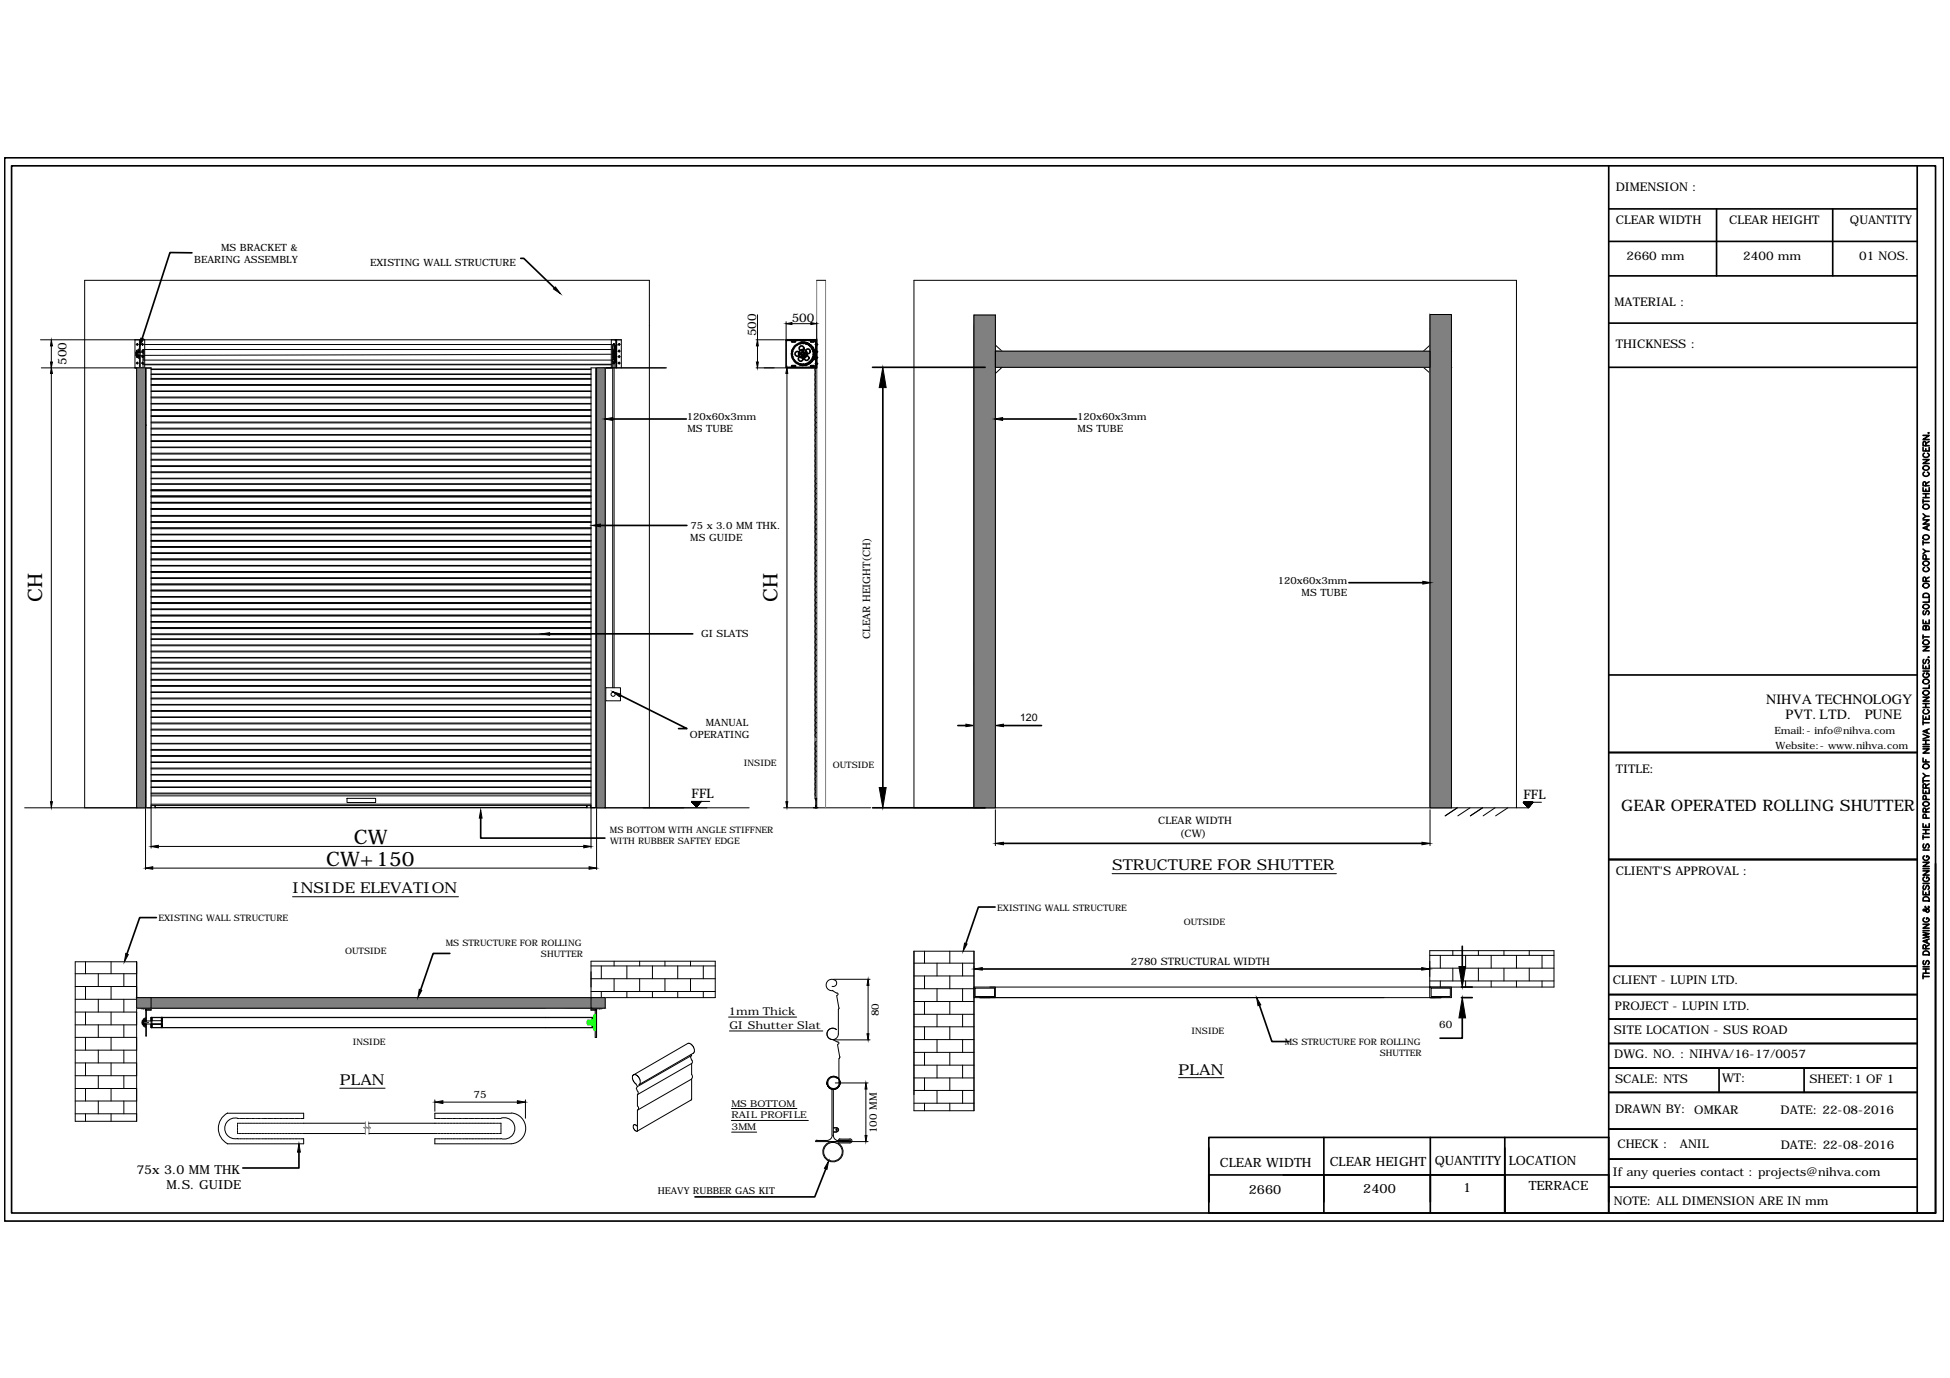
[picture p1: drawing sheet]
<svg xmlns="http://www.w3.org/2000/svg" width="297mm" height="210mm" viewBox="0 0 297 210" stroke-linecap="round" stroke-linejoin="round" font-family="sans-serif">
<!-- layer: 0 -->
<g fill="none" stroke="#000" stroke-width=".15">
<path d="M6.2 51.8h88.4v4.2M6.3 56h16.7v73.2M7.8 52.7v3.3M7.8 56.9v65.2M20.6 51.8v4.2M20.7 52.5h.2M20.8 56h1.4v67h-1.4zM20.8 56v67M20.9 53.5h-.2M20.9 55.3h-.2M20.9 54.3h-.2M20.9 52.3v.1"/>
<path d="M20.9 52.6h.1M20.9 53.3v.1M20.9 53.5v.2M20.9 54.1v.2M20.9 54.4v.1M20.9 55.1v.1M20.9 55.4v.1M20.9 54.3h.2M20.9 52.5h.2M20.9 53.5h.2M20.9 55.3h.2M21.2 51.8v4.2"/>
<path d="M21.4 51.8v4.2M21.5 54.3h.2M21.5 52.5h.2M21.5 53.5h.2M21.5 55.3h.2M21.7 53.5h.2M21.7 55.3h.2M21.7 54.3h.2M21.7 52.3v.1M21.7 52.6h.1M21.7 53.3v.1M21.7 53.5v.2"/>
<path d="M21.7 54.1v.2M21.7 54.4v.1M21.7 55.1v.1M21.7 55.4v.1M21.8 55.5h71.3M21.8 53.3v2.7M21.8 53.2h71.3M21.8 54.3h.1M21.8 53.8h.1M21.8 53.7h-1.1v.4h1.1M21.9 52.5h-.2M21.9 53.3v1.5h71.2"/>
<path d="M22 55.6h71.1M22 52.5h71.1M22 51.8v4.2M22.2 56v76.4M23 56.1h-.7v66.9M23 59.6h67M23 59.5h67M23 58.7h67M23 58.6h67M23 57.8h67M23 57.6h67M23 57.1h67"/>
<path d="M23 57h67M23 56.3h67M23 56.2h67M90.7 56.1v66.9h-.7M90.9 56h1.3v67h-1.3zM91 56h10.5M92.2 56v67M93.1 51.8v4.2M93.1 54l-71.2 .1M93.3 53h.3M93.3 52.6l.1 .1 .2-.1M93.3 53.9h.3"/>
<path d="M93.3 53.3h.3M93.3 53.6h.3M93.3 52.5h.4M93.3 55.3h.4M93.3 52.6v2.5M93.3 55.1v49.7M93.4 54.3h.2M93.5 53.3v1.5M93.5 52.3v.3M93.5 55.1v.4M93.5 55.1v49.7M93.6 53.5h-.2"/>
<path d="M93.6 52.6v2.5M93.6 54.8h.1M93.6 54.5h-.3M93.6 54.8h-.3M93.6 54.2h-.3M93.6 55.1l-.2-.1-.1 .1M93.6 55.4h-.3M93.7 52.8h.1M93.7 55h.1M93.7 52.9l-.1 .1M93.7 51.8h.1M93.7 52.7v2.4"/>
<path d="M93.8 56h.1M93.8 52.6h.1M93.8 55.1h.1M93.8 51.8v4.2M93.8 52.6h-.1v2.5h.1M93.8 54.5h.1M93.8 54.6h.1M93.8 53.2h.1M93.8 53.3h.1M93.8 53.4v1M93.9 51.8v4.2M94.1 54.3h.4"/>
<path d="M94.1 52.5h.4M94.1 53.5h.4M94.1 55.3h.4M94.3 52.3v.3M94.3 53.3v.4M94.3 54.1v.4M94.3 55.1v.4M115.2 56h4.4M115.2 51.8h4.3M115.4 47.9v3.9M115.4 52.7v2.4M119.7 49v2.8"/>
<path d="M119.7 49.3h3.8M119.9 56.9v65.2M124.4 42.7h1.4M124.4 49.1v2.7M148.4 48h3.2v75h-3.2zM148.4 48v75M151.6 53.5h66.2v2.5h-66.2zM151.6 56h66.2M151.6 48v75M151.6 52.6l1 .9M152.6 56l-1 .9M216.8 56l1 .8"/>
<path d="M217.8 47.9h3.3v75.1h-3.3zM217.8 47.9v75.1M217.8 52.6l-1 .9M221.1 47.9v75.1M22.2 64.8h.1M23 72.9h67M23 72.8h67M23 72h67M23 71.9h67M23 71.1h67M23 70.9h67M23 70.1h67"/>
<path d="M23 70h67M23 69.2h67M23 69h67M23 68.2h67M23 68.1h67M23 67.3h67M23 67.1h67M23 66.3h67M23 65.3h67M23 65.2h67M23 64.4h67M23 64.3h67"/>
<path d="M23 63.4h67M23 63.3h67M23 62.5h67M23 62.4h67M23 61.5h67M23 60.6h67M23 60.5h67M23 66.2h67M23 77.6h67M23 77.5h67M23 76.6h67M23 76.5h67"/>
<path d="M23 75.7h67M23 75.6h67M23 74.7h67M23 74.6h67M23 73.8h67M23 73.7h67M23 79.6h67M23 79.5h67M23 78.6h67M23 78.5h67M23 99.3h67M23 99.2h67"/>
<path d="M23 98.4h67M23 98.2h67M23 96.7h67M23 96.5h67M23 95.7h67M23 95.6h67M23 97.4h67M23 97.3h67M23 94.8h67M23 94.7h67M23 93.8h67M23 93.7h67"/>
<path d="M23 92.9h67M23 92.8h67M23 91.9h67M23 91.8h67M23 91h67M23 90.9h67M23 90h67M23 89.9h67M23 89.1h67M23 89h67M23 88.1h67M23 88h67"/>
<path d="M23 87.2h67M23 87.1h67M23 86.2h67M23 86.1h67M23 85.3h67M23 85.2h67M23 84.3h67M23 84.2h67M23 83.4h67M23 83.3h67M23 82.5h67M23 82.3h67"/>
<path d="M23 81.5h67M23 81.4h67M23 80.5h67M23 80.4h67M23 120h67M23 119.9h67M23 119h67M23 118.9h67M23 118.1h67M23 118h67M23 117.1h67M23 117h67"/>
<path d="M23 116.1h67M23 115.2h67M23 115.1h67M23 114.3h67M23 114.2h67M23 113.3h67M23 113.2h67M23 108.4h67M23 108.2h67M23 107.4h67M23 107.3h67M23 106.5h67"/>
<path d="M23 106.3h67M23 105.5h67M23 105.4h67M23 104.5h67M23 104.4h67M23 103.6h67M23 103.5h67M23 112.1h67M23 112h67M23 111.2h67M23 111.1h67M23 110.3h67"/>
<path d="M23 110.1h67M23 109.3h67M23 109.2h67M23 101.9h67M23 101.8h67M23 101h67M23 100.9h67M23 102.6h67M23 100.2h67M23 100.1h67M92.3 104.8h2.2v2h-2.2zM3.8 123h110.3"/>
<path d="M12.9 123v-80.3h86v80.3M23 120.9h67M23 120.8h67M23 121.2h67M23 122.5h67M23.1 122.7h66.8v.3M23.3 132.2h66.4M23.6 123v-.2l.1 .2M23.7 123h65.7M24.1 128.9h64.8M44.6 136.6h25.2M52.9 121.6h4.3v.6h-4.3z"/>
<path d="M89.4 123v-.2v.2M90 123v-67h.9v76.4M91 123h.1M105.4 122.1h.1M105.4 122.1h2.7M105.4 122.1l.7 .8M105.4 122.1v.1zM105.4 122.2v-.1v.1M105.5 122.1v.1M105.5 122.1v.2l.1-.2M105.5 122.3l.1-.2-.1 .2M105.6 122.1v.2z"/>
<path d="M105.6 122.4l.2-.3-.2 .4M105.6 122.1v.3M105.7 122.1l-.1 .3M105.7 122.5l.2-.4-.2 .4M105.8 122.1l-.1 .4M105.8 122.6l.1-.5-.1 .5M105.9 122.6l.1-.5-.1 .5M105.9 122.7l.1-.6-.1 .6M105.9 122.1l-.2 .4M105.9 122.7l.3-.6-.3 .7M105.9 122.1l-.1 .5M106 122.1l-.2 .5z"/>
<path d="M106 122.1l-.1 .6 .2-.6M106.1 122.8l.2-.7-.2 .8M106.2 122.1l-.2 .7 .2-.7M106.2 122.8l.2-.7-.2 .7M106.2 122.7l.2-.6-.2 .7M106.3 122.1l-.2 .8 .2-.8-.3 .7M106.3 122.1l-.1 .7M106.3 122.6l.2-.5-.2 .5M106.4 122.1l-.1 .6M106.4 122.5l.1-.4-.1 .5M106.5 122.1l-.2 .6M106.5 122.4l.1-.3-.1 .3"/>
<path d="M106.5 122.1v.4l.1-.4M106.6 122.1l-.1 .3zM106.7 122.1l-.1 .3M106.7 122.2v-.1l-.1 .2M106.7 122.1v.1M106.7 122.2l.1-.1-.1 .1M106.8 122.1v.1M106.8 122.1h.1M106.8 122.1l-.7 .8M119.4 123h13.2M124.3 122.7l-.1 .3h-.3M124.3 121.9v1.1"/>
<path d="M124.3 123h.3M124.3 121.7h.1M124.3 121.9l-.1-.1 .1 .1M124.3 121.7v-.1l-.1 .1v-.1h.2v.1M151.6 123.3v5.5M169.4 133.1h34.2M217.8 123.3v5.5M220.1 124.3l1.9-1.3-1.8 1.3M223.9 123l-1.8 1.3M225.8 123l-1.8 1.3M227.7 123l-1.8 1.3M229.7 123l-1.9 1.3"/>
<path d="M231 123v-80.3h-91.8v80.3h93.6M232.1 122.2h.1M232.1 122.2h2.7M232.1 122.2l.7 .8M232.1 122.2v.1M232.1 122.2v.1zM232.1 122.3v-.1v.1M232.2 122.2v.1M232.2 122.4l.1-.2-.1 .2M232.3 122.2l-.1 .2M232.4 122.2l-.1 .3 .1-.3-.2 .3M232.4 122.2l-.1 .3"/>
<path d="M232.4 122.2v.3zM232.4 122.2v.4zM232.5 122.2l-.1 .4M232.5 122.2l-.1 .4zM232.5 122.2l-.1 .5M232.6 122.2l-.1 .5zM232.6 122.2l-.1 .5M232.6 122.2v.6l.1-.6M232.6 122.9l.3-.7-.3 .7M232.6 122.9l.3-.7-.2 .8M232.7 122.2l-.1 .6zM232.8 122.2l-.2 .6"/>
<path d="M232.8 123l.2-.8-.2 .8M232.8 122.2l-.2 .7M232.9 122.2l-.2 .8M232.9 122.9l.2-.7-.2 .7M232.9 122.2l-.2 .8zM232.9 122.8l.3-.6-.2 .6M233 122.2l-.2 .8zM233 122.8l.2-.6-.2 .6M233 122.2l-.1 .8M233.1 122.2l-.2 .8zM233.1 122.2l-.2 .7M233.1 122.8l.1-.6-.1 .6"/>
<path d="M233.1 122.2l-.2 .7zM233.2 122.2l-.2 .6M233.2 122.2l-.1 .5M233.2 122.5l.1-.3-.1 .3M233.2 122.2l-.1 .5zM233.2 122.2v.4zM233.3 122.2l-.1 .4M233.3 122.5l.1-.3-.1 .3M233.3 122.2v.3M233.3 122.4l.1-.2v.2M233.4 122.2v.2zM233.4 122.2v.2"/>
<path d="M233.5 122.2l-.1 .1zM233.5 122.2v.1M233.5 122.3v-.1v.1M233.5 122.2h.1M233.5 122.2l-.7 .8M11.5 158h9.3M11.5 148.3h9.3M11.5 150.3h9.3M11.5 152.2h9.3M11.5 154.2h9.3M11.5 156.1h9.3M11.5 160h9.3"/>
<path d="M11.5 146.5h9.3v24.3h-9.3zM13 146.5v1.8M13 150.3v1.9M13 154.2v1.9M13 158v2M15 148.3v2M15 152.2v2M15 156.1v1.9M15 160v1.9M16.9 146.5v1.8M16.9 150.3v1.9M16.9 154.2v1.9"/>
<path d="M16.9 158v2M18.9 148.3v2M18.9 152.2v2M18.9 156.1v1.9M18.9 160v1.9M20.8 152h2.2v1.6h-2.2zM21.5 153.6h70.3M21.5 153.7h1.5M21.8 153.5v.2M21.9 155.8h.7M21.9 153.6v.1M22.2 153.6v.3h.8v-.3"/>
<path d="M22.2 153.7v4.1h.1v-4.1M22.6 153.6v.1M22.6 153.5v.2M22.7 153.6v.1M23 155.1l.1-.1-.1 .1M23 155.3l.1-.1-.1 .1M23 156h.1M23 156.1l.1-.1-.1 .1M23 153.6h-.7v.2h.7M23 152h86v-5.6h-19v5.6M23 155.1l.1-.1v1.5M23 156h1.6"/>
<path d="M23.1 155h67.3M23.1 156l-.1 .1M23.1 155l-.1 .2M23.1 155.1l-.1 .1 .1-.1M23.1 155.2l-.1 .2M23.1 155.3l-.1 .2h1.6l.1-.1-.1 .1 .1-.1M23.1 155.4v.1M23.1 156.1l-.1 .2M23.1 156.2l-.1 .2M23.1 156.3l-.1 .1M23.1 156.4v.1M23.1 156l-.1 .2"/>
<path d="M23.1 156.1l-.1 .1M23.1 156.4l-.1 .1M23.1 156.5h.1M23.1 155.5h-1.4v.5h3l-.1 .1M24.6 155h.1M24.6 155.2l.1-.1-.1 .1M24.6 155.5h.1h-.1M24.6 156h.1M24.6 156.4l.1-.1-.1 .1M24.6 155.1l.1-.1v1.5M24.6 155v1.5M24.6 156v.1"/>
<path d="M24.7 155l-.1 .1M24.7 155l-.1 .1h.1M24.7 155.1l-.1 .2M24.7 155.2l-.1 .2M24.7 155.3l-.1 .1 .1-.1M24.7 156l-.1 .2M24.7 156.1l-.1 .2M24.7 156.2l-.1 .1 .1-.1M24.7 156.3l-.1 .2M24.7 156.4l-.1 .1M90 152h2.2v1.6h-2.2zM90 153.6h.7v.2h-.7"/>
<path d="M90 153.6v.3h.9M90 147.1h19M90 149.1h19M90 151h19M90.2 155v.4M90.2 156.1v.4M90.2 156.5v-1.5h-67.2v1.5h67.4M90.3 153.6v.1M90.4 153.5v.2M90.4 153.6v.1M90.8 153.7v4.3M90.9 153.6v4.4h-.2v-4.3"/>
<path d="M91.3 153.6v.1M91.3 153.5v.2M91.4 153.6v.1M91.6 147.1v2M91.6 151v1M91.7 153.6v.1h-1.5M93.5 146.4v.7M93.5 149.1v1.9M95.5 147.1v2M95.5 151v1M97.4 146.4v.7M97.4 149.1v1.9"/>
<path d="M99.4 147.1v2M99.4 151v1M101.3 146.4v.7M101.3 149.1v1.9M103.2 147.1v2M103.2 151v1M104.8 158.9l-8.3 4.8M104.8 158.9h.2l.3 .1 .3 .4 .2 .4v.4l-.2 .2-8.2 4.8 .1-.2v-.6l-.2-.4-.5-.3a.44 .44 0 0 0-.5 .2 .44 .44 0 0 0 .1 .6l.7 1M105.2 146.4v.7M105.2 149.1v1.9M107.1 147.1v2M107.1 151v1"/>
<path d="M111 154.9h10.4M111.1 157h14.2M126.8 150.9l.7 .4M126.9 158.4l.7 .3M127 149.2h5.5M127 158.4h5.5M127.3 149.4a.86 .86 0 0 0-1.4 .4 .86 .86 0 0 0 1 1.1M127.3 149.4a.53 .53 0 0 1 .1 .6 .53 .53 0 0 1-.7 .2M127.5 151.7l.3 1.9M127.5 151.2l.2 .2-.2 .2M127.6 159.1l.3 1.9M127.6 158.7l.2 .2-.2 .2"/>
<path d="M127.7 157.5a.87 .87 0 0 1-1.1 .8 .87 .87 0 0 1-.5-1.2 .87 .87 0 0 1 1.3-.3 .87 .87 0 0 0-1.4 .5 .87 .87 0 0 0 1 1.1M127.7 153.8v3.7M127.8 153.6l-.1 .2M127.8 153.5v.1M132.2 150.1v7.4M139.2 144.9h9.2v24.3h-9.2zM139.2 146.7h9.2M139.2 148.7h9.2M139.2 150.6h9.2M139.2 152.6h9.2M139.2 154.5h9.2M139.2 156.4h9.2"/>
<path d="M139.2 158.4h9.2M140.8 144.9v1.8M140.8 148.7v1.9M140.8 152.6v1.9M140.8 156.4v2M142.7 146.7v2M142.7 150.6v2M142.7 154.5v1.9M142.7 158.4v1.9M144.7 144.9v1.8M144.7 148.7v1.9M144.7 152.6v1.9"/>
<path d="M144.7 156.4v2M146.6 146.7v2M146.6 150.6v2M146.6 154.5v1.9M146.6 158.4v1.9M148.4 150.4h3.2v1.6h-3.2zM148.5 150.5h3v1.3h-3zM149.3 152h70.3M150.8 150.4h85.9v-5.6h-18.9v5.6M217.8 150.4h3.3v1.6h-3.3zM217.8 145.5h18.9M217.8 147.5h18.9"/>
<path d="M217.8 149.4h18.9M218 150.5h2.9v1.3h-2.9zM219.4 145.5v2M219.4 149.4v1M221.3 144.8v.7M221.3 147.5v1.9M223.3 145.5v2M223.3 149.4v1M225.2 144.8v.7M225.2 147.5v1.9M227.1 145.5v2M227.1 149.4v1"/>
<path d="M229.1 144.8v.7M229.1 147.5v1.9M231 145.5v2M231 149.4v1M232.9 144.8v.7M232.9 147.5v1.9M234.9 145.5v2M234.9 149.4v1M11.5 161.9h9.3M11.5 163.9h9.3M11.5 165.8h9.3M11.5 167.7h9.3"/>
<path d="M11.5 169.7h9.3M13 161.9v2M13 165.8v1.9M13 169.7v1.1M15 163.9v1.9M15 167.7v2M16.9 161.9v2M16.9 165.8v1.9M16.9 169.7v1.1M18.9 163.9v1.9M18.9 167.7v2M34.6 169.6h11.7v.8h-.1"/>
<path d="M34.7 169.5a2.65 2.65 0 0 0 0 4.7M36.2 170.4h.1M36.2 173.5h.1M36.2 172.5v.2h.1M36.2 171.4v.1M36.2 171.6v.1M36.2 171.8v.1M36.2 172v.2M36.2 172.3v.1M36.2 170.3a1.59 1.59 0 0 0-2 1.6 1.59 1.59 0 0 0 2 1.5M36.3 170.4h.1M36.3 173.5h.1"/>
<path d="M36.3 171.1h-.1v.2M36.4 172.7h.1M36.4 171.1h.1M36.5 170.4h.1M36.5 173.5h.1M36.6 172.7h.2M36.6 171.1h.2M36.7 170.4h.1M36.7 173.5h.1M36.9 172.7h.1M36.9 171.1h.1M36.9 170.4h.1"/>
<path d="M36.9 173.5h.1M37.1 170.4h.1M37.1 173.5h.1M37.1 172.7h.1M37.1 171.1h.1M37.2 170.4h.2M37.2 173.5h.2M37.3 172.7h.2M37.3 171.1h.2M37.5 170.4h.1M37.5 173.5h.1M37.5 172.7h.2"/>
<path d="M37.5 171.1h.2M37.6 170.4h.1M37.6 173.5h.1M37.8 172.7h.1M37.8 171.1h.1M37.8 170.4h.1M37.8 173.5h.1M38 170.4h.1M38 173.5h.1M38 172.7h.2M38 171.1h.2M38.2 170.4h.1"/>
<path d="M38.2 173.5h.1M38.3 172.7h.1M38.3 171.1h.1M38.4 170.4h.1M38.4 173.5h.1M38.5 172.7h.1M38.5 171.1h.1M38.6 170.4h.1M38.6 173.5h.1M38.7 172.7h.1M38.7 171.1h.1M38.8 170.4h.1"/>
<path d="M38.8 173.5h.1M38.9 170.4h.2M38.9 173.5h.2M38.9 172.7h.2M38.9 171.1h.2M39.1 170.4h.1M39.1 173.5h.1M39.2 172.7h.1M39.2 171.1h.1M39.3 170.4h.1M39.3 173.5h.1M39.4 172.7h.2"/>
<path d="M39.4 171.1h.2M39.5 170.4h.1M39.5 173.5h.1M39.7 172.7h.1M39.7 171.1h.1M39.7 170.4h.1M39.7 173.5h.1M39.9 170.4h.1M39.9 173.5h.1M39.9 172.7h.1M39.9 171.1h.1M40 170.4h.2"/>
<path d="M40 173.5h.2M40.1 172.7h.1M40.1 171.1h.1M40.2 170.4h.2M40.2 173.5h.2M40.3 172.7h.2M40.3 171.1h.2M40.4 170.4h.1M40.4 173.5h.1M40.6 170.4h.1M40.6 173.5h.1M40.6 172.7h.1"/>
<path d="M40.6 171.1h.1M40.8 170.4h.1M40.8 173.5h.1M40.8 172.7h.2M40.8 171.1h.2M41 170.4h.1M41 173.5h.1M41 172.7h.2M41 171.1h.2M41.2 170.4h.1M41.2 173.5h.1M41.3 172.7h.1"/>
<path d="M41.3 171.1h.1M41.3 170.4h.2M41.3 173.5h.2M41.5 170.4h.1M41.5 173.5h.1M41.5 172.7h.1M41.5 171.1h.1M41.7 170.4h.2M41.7 173.5h.2M41.7 172.7h.2M41.7 171.1h.2M41.9 170.4h.1"/>
<path d="M41.9 173.5h.1M42 172.7h.1M42 171.1h.1M42.1 170.4h.1M42.1 173.5h.1M42.2 172.7h.2M42.2 171.1h.2M42.3 170.4h.1M42.3 173.5h.1M42.4 170.4h.2M42.4 173.5h.2M42.4 172.7h.2"/>
<path d="M42.4 171.1h.2M42.7 170.4h.1M42.7 173.5h.1M42.7 172.7h.1M42.7 171.1h.1M42.8 170.4h.2M42.8 173.5h.2M42.9 172.7h.1M42.9 171.1h.1M43 170.4h.2M43 173.5h.2M43.1 172.7h.2"/>
<path d="M43.1 171.1h.2M43.2 170.4h.1M43.2 173.5h.1M43.4 170.4h.1M43.4 173.5h.1M43.4 172.7h.1M43.4 171.1h.1M43.6 170.4h.1M43.6 173.5h.1M43.6 172.7h.2M43.6 171.1h.2M43.8 170.4h.1"/>
<path d="M43.8 173.5h.1M43.8 172.7h.2M43.8 171.1h.2M44 170.4h.1M44 173.5h.1M44.1 172.7h.1M44.1 171.1h.1M44.1 170.4h.2M44.1 173.5h.2M44.3 170.4h.1M44.3 173.5h.1M44.3 172.7h.1"/>
<path d="M44.3 171.1h.1M44.5 170.4h.1M44.5 173.5h.1M44.5 172.7h.2M44.5 171.1h.2M44.7 170.4h.1M44.7 173.5h.1M44.8 172.7h.1M44.8 171.1h.1M44.9 170.4h.1M44.9 173.5h.1M45 172.7h.2"/>
<path d="M45 171.1h.2M45.1 170.4h.1M45.1 173.5h.1M45.2 170.4h.2M45.2 173.5h.2M45.2 172.7h.2M45.2 171.1h.2M45.5 170.4h.1M45.5 173.5h.1M45.5 172.7h.1M45.5 171.1h.1M45.6 170.4h.1"/>
<path d="M45.6 173.5h.1M45.7 172.7h.1M45.7 171.1h.1M45.8 170.4h.2M45.8 173.5h.2M45.9 172.7h.2M45.9 171.1h.2M46 170.4h.1M46 173.5h.1M46.2 173.5h.1v.7h-11.7M46.2 172.7h9.5M46.2 171.1h9.5"/>
<path d="M51.8 165.8h6.9M56.2 171.1h10.2M56.2 172.7h10.2M66.2 167.5v1.8M66.4 170.4h.1M66.4 173.5h.1M66.4 172.7h.2M66.4 171.1h.2M66.6 170.4h.1M66.6 173.5h.1M66.7 172.7h.1M66.7 171.1h.1"/>
<path d="M66.7 170.4h.2M66.7 173.5h.2M66.9 172.7h.1M66.9 171.1h.1M66.9 170.4h.1M66.9 173.5h.1M67.1 170.4h.2M67.1 173.5h.2M67.1 172.7h.2M67.1 171.1h.2M67.3 170.4h.1M67.3 173.5h.1"/>
<path d="M67.3 172.7h.2M67.3 171.1h.2M67.5 167.9h11.3M67.5 170.4h.1M67.5 173.5h.1M67.6 172.7h.2M67.6 171.1h.2M67.7 170.4h.1M67.7 173.5h.1M67.8 172.7h.2M67.8 171.1h.2M67.8 170.4h.2"/>
<path d="M67.8 173.5h.2M68.1 170.4h.1M68.1 173.5h.1M68.1 172.7h.1M68.1 171.1h.1M68.2 170.4h.2M68.2 173.5h.2M68.3 172.7h.1M68.3 171.1h.1M68.4 170.4h.1M68.4 173.5h.1M68.5 172.7h.2"/>
<path d="M68.5 171.1h.2M68.6 170.4h.1M68.6 173.5h.1M68.7 172.7h.2M68.7 171.1h.2M68.8 170.4h.1M68.8 173.5h.1M69 170.4h.1M69 173.5h.1M69 172.7h.2M69 171.1h.2M69.2 170.4h.1"/>
<path d="M69.2 173.5h.1M69.2 172.7h.2M69.2 171.1h.2M69.4 170.4h.1M69.4 173.5h.1M69.5 172.7h.1M69.5 171.1h.1M69.5 170.4h.2M69.5 173.5h.2M69.7 172.7h.1M69.7 171.1h.1M69.7 170.4h.1"/>
<path d="M69.7 173.5h.1M69.9 170.4h.1M69.9 173.5h.1M69.9 172.7h.2M69.9 171.1h.2M70.1 170.4h.1M70.1 173.5h.1M70.1 172.7h.2M70.1 171.1h.2M70.3 170.4h.1M70.3 173.5h.1M70.4 172.7h.2"/>
<path d="M70.4 171.1h.2M70.5 170.4h.1M70.5 173.5h.1M70.6 172.7h.2M70.6 171.1h.2M70.6 170.4h.2M70.6 173.5h.2M70.9 170.4h.1M70.9 173.5h.1M70.9 172.7h.1M70.9 171.1h.1M71 170.4h.1"/>
<path d="M71 173.5h.1M71.1 172.7h.1M71.1 171.1h.1M71.2 170.4h.1M71.2 173.5h.1M71.3 172.7h.2M71.3 171.1h.2M71.4 170.4h.1M71.4 173.5h.1M71.5 172.7h.2M71.5 171.1h.2M71.6 170.4h.1"/>
<path d="M71.6 173.5h.1M71.8 170.4h.1M71.8 173.5h.1M71.8 172.7h.2M71.8 171.1h.2M72 170.4h.1M72 173.5h.1M72 172.7h.2M72 171.1h.2M72.1 170.4h.1M72.1 173.5h.1M72.2 172.7h.2"/>
<path d="M72.2 171.1h.2M72.3 170.4h.2M72.3 173.5h.2M72.5 172.7h.1M72.5 171.1h.1M72.5 170.4h.1M72.5 173.5h.1M72.7 170.4h.1M72.7 173.5h.1M72.7 172.7h.2M72.7 171.1h.2M72.9 170.4h.1"/>
<path d="M72.9 173.5h.1M72.9 172.7h.2M72.9 171.1h.2M73.1 170.4h.1M73.1 173.5h.1M73.2 172.7h.1M73.2 171.1h.1M73.3 170.4h.1M73.3 173.5h.1M73.4 172.7h.2M73.4 171.1h.2M73.4 170.4h.2"/>
<path d="M73.4 173.5h.2M73.6 170.4h.2M73.6 173.5h.2M73.6 172.7h.2M73.6 171.1h.2M73.8 170.4h.1M73.8 173.5h.1M73.9 172.7h.1M73.9 171.1h.1M74 170.4h.1M74 173.5h.1M74.1 172.7h.2"/>
<path d="M74.1 171.1h.2M74.2 170.4h.1M74.2 173.5h.1M74.3 172.7h.2M74.3 171.1h.2M74.4 170.4h.1M74.4 173.5h.1M74.6 170.4h.1M74.6 173.5h.1M74.6 172.7h.1M74.6 171.1h.1M74.7 170.4h.2"/>
<path d="M74.7 173.5h.2M74.8 172.7h.2M74.8 171.1h.2M74.9 170.4h.1M74.9 173.5h.1M75 172.7h.2M75 171.1h.2M75.1 170.4h.2M75.1 173.5h.2M75.3 172.7h.1M75.3 171.1h.1M75.3 170.4h.1"/>
<path d="M75.3 173.5h.1M75.5 170.4h.1M75.5 173.5h.1M75.5 172.7h.1M75.5 171.1h.1M75.7 170.4h.1M75.7 173.5h.1M75.7 172.7h.2M75.7 171.1h.2M75.8 170.4h.2M75.8 173.5h.2M76 172.7h.1"/>
<path d="M76 171.1h.1M76.1 170.4h.1M76.1 173.5h.1M76.2 171.1h.1v.2M76.2 170.4h.1M76.2 173.5h.1M76.3 172.5v.2h-.1M76.3 171.4v.1M76.3 171.6v.1M76.3 171.8v.1M76.3 172v.2M76.3 172.3v.1"/>
<path d="M76.3 170.3a1.63 1.63 0 0 1 2.1 1.6 1.63 1.63 0 0 1-2.1 1.5M77.9 169.6h-11.7v.8h.1M77.9 169.5a2.35 2.35 0 0 1 2.2 2.4 2.35 2.35 0 0 1-2.2 2.3h-11.7v-.7h.1M80 167.5v2.8M97 171.5l-.1-.1a.29 .29 0 0 0-.4 0 .29 .29 0 0 0 0 .4l.2 .4 .2 .1h.2M97.1 169.1l8.3-4.7v3.1l-.1 .1-8.2 4.7M97.1 165.5l-.2 .3 .2 .4M97.1 169.1v3.2M97.1 166.2l.1 .4-.1 .1M105.3 160.6l.1 .2M105.4 163.7v-1.7l-8.3 4.7v1.8a.4 .4 0 0 1 0 .6M105.4 160.8l-.2 .2 .2 .5"/>
<path d="M105.4 160.8l-8.3 4.7M105.4 163.7l.1 .2-.1 .4M105.4 161.5l.1 .3-.1 .2M111.4 168.9h10M111.4 170.7h11.7M111.4 172.5h3.9M124.5 173.7l-.3 .2h8M125.9 165h.1M126.4 165.8a.99 .99 0 0 1 .1-1.7 .99 .99 0 0 1 1.5 .8 .99 .99 0 0 0-1.5-.8 .99 .99 0 0 0 0 1.7M126.7 165.9l.1 .1M126.7 166v6.9M126.8 172.9a.83 .83 0 0 1-.9 .8h-1.5"/>
<path d="M126.9 171.8h.5a.32 .32 0 0 1 .3 .3 .32 .32 0 0 1-.3 .3h-.5M126.9 171.8h.5a.28 .28 0 0 1 .3 .3 .28 .28 0 0 1-.3 .3M126.9 165.9v7.1M126.9 172.5h.5M126.9 172.9a.83 .83 0 0 0 .6 .8h1.7M127.2 173.9h2.2M127.2 165h5M127.3 173.9a1.55 1.55 0 0 0-1.9 1.8 1.55 1.55 0 0 0 2.3 1 1.55 1.55 0 0 0 0-2.6M127.5 164.1a.99 .99 0 0 1-.1 1.7 .99 .99 0 0 1-1.4-.9M127.5 164.3a.87 .87 0 0 0-1.3 .2 .87 .87 0 0 0 .6 1.3 .87 .87 0 0 0 1-.9M127.7 174.1h1.7M127.7 173.7h1.7"/>
<path d="M127.8 161.3v3.7M127.8 161.2v.1M127.9 165h.1M127.9 173.5h1.5M127.9 161.1l-.1 .1M127.9 173.5l-.2 .2M128 161h.1M129.2 173.7l.2 .2M129.5 173.6l.1 .2-.1 .1M129.5 173.5a.32 .32 0 0 1 .3 .3 .32 .32 0 0 1-.3 .3M131.9 165.9v7.1M139.2 160.3h9.2"/>
<path d="M139.2 162.2h9.2M139.2 164.2h9.2M139.2 166.1h9.2M139.2 168h9.2M140.8 160.3v1.9M140.8 164.2v1.9M140.8 168v1.2M142.7 162.2v2M142.7 166.1v1.9M144.7 160.3v1.9M144.7 164.2v1.9M144.7 168v1.2"/>
<path d="M146.6 162.2v2M146.6 166.1v1.9M179.5 164.2h6.9"/>
<circle cx="20.9" cy="52.5" r=".11"/>
<circle cx="20.9" cy="55.3" r=".11"/>
<circle cx="20.9" cy="53.5" r=".11"/>
<circle cx="20.9" cy="54.3" r=".11"/>
<circle cx="21.7" cy="53.5" r=".11"/>
<circle cx="21.7" cy="55.3" r=".11"/>
<circle cx="21.7" cy="52.5" r=".11"/>
<circle cx="21.7" cy="54.3" r=".11"/>
<circle cx="93.5" cy="52.5" r=".11"/>
<circle cx="93.5" cy="55.3" r=".11"/>
<circle cx="94.3" cy="55.3" r=".11"/>
<circle cx="94.3" cy="52.5" r=".11"/>
<circle cx="94.3" cy="54.3" r=".11"/>
<circle cx="94.3" cy="53.5" r=".11"/>
<circle cx="93.4" cy="105.8" r=".32"/>
<circle cx="126.9" cy="175.4" r="1.42"/>
<circle cx="127.4" cy="172.1" r=".11"/>
</g>
<!-- layer: Dimension -->
<path d="M90 122.7v6.5M98 123h6.2" fill="none" stroke="#000" stroke-width=".15"/>
<!-- layer: 0 -->
<g fill="#000" stroke="#000" stroke-width=".15">
<path d="M7.8 56l.2 .9h-.3zM7.8 51.8l.2 .9h-.3zM7.7 55.1h.3l-.2 .9zM21.4 51.5l.5 .1-.6 1.1zM84.6 43.7l.8 1-1.1-.7zM115.2 55.1h.3l-.1 .9zM115.4 51.8l.1 .9h-.3zM119.9 56l.1 .9h-.3zM119.7 49.3l.9-.2v.3zM123.5 49.1l.9 .2-.9 .1zM134.5 56l.5 3h-1.1zM92.1 63.8l1.2-.2v.4z"/>
<path d="M151.5 63.8l1.2-.2v.4zM82.5 96.5l1.2-.1v.4zM90.2 80l1.3-.2v.4zM216.7 88.5l1.3 .3-1.3 .2zM93.3 105.4l1.3 .3-.3 .4zM133.9 120h1.1l-.5 3zM147.1 110.3l1.3 .2-1.3 .2zM151.6 110.5l1.3-.2v.4zM7.7 122.1h.3l-.2 .9zM22.2 132.2l1.1-.2v.4zM23 128.9l1.1-.1v.3zM73.2 123.4l.2 1.2h-.4z"/>
<path d="M89.7 132l1.2 .2-1.2 .2zM119.7 122.1h.3l-.1 .9zM151.6 128.5l1.3-.2v.4zM216.6 128.3l1.2 .2-1.2 .2zM19.2 145.2l.3 .2-.5 1.1zM63.9 150.7l.3 .2-.5 1.1zM132.2 149.2l.2 .9h-.3zM132.1 157.5h.3l-.2 .9zM146.9 143.7l.4 .1-.6 1.1zM148.4 147.6l1.2-.2v.4zM191.4 152l.7 1.1-.5 .1zM216.6 147.4l1.2 .2-1.2 .2z"/>
<path d="M222.2 147.2h1.1l-.6 3.2zM222.7 152l.6 3.1h-1.1zM45.5 174.2l.2 1.3h-.4zM66.2 167.9l1.3-.2v.4zM78.8 167.7l1.2 .2-1.2 .2zM126.2 176.9l-.2 1.2-.4-.1zM131.9 165l.2 .9h-.3zM131.8 173h.3l-.2 .9z"/>
<path d="M93.8 53.5v.4zM93.8 53.5v.4z"/>
<path d="M93.8 53.9v.4zM93.8 53.9v.4z"/>
<path d="M93.8 54.3v.1zM93.8 54.3v.1z"/>
<path d="M93.8 52.6v.8zM93.8 52.6v.8z"/>
<path d="M93.8 53.4v.1zM93.8 53.4v.1z"/>
<path d="M93.8 54.4v.7zM93.8 54.4v.7z"/>
</g>
<!-- layer: Dimension -->
<path d="M88.9 128.8l1.1 .1-1.1 .2z" fill="#000" stroke="#000" stroke-width=".15"/>
<!-- layer: 0 -->
<g fill="none" stroke="#0f0" stroke-width=".25">
<path d="M89.6 155.4v.2h.1M89.6 155.6h.1M89.6 155.9h.1M89.6 155.5v.5zM89.6 155.6h-.1v.3h.7M89.6 155.6h.6M89.6 155.6v.4M89.7 155.6h.1M89.7 155.9h-.1v.2M89.7 155.9h.1M90.2 155.4h-.6v.2h.1v-.1h.5M90.2 156h-.5v-.1h-.1v.2h.6"/>
<path d="M90.2 155.4l.1 .8zM90.2 155.8h-.6h.6M90.3 155.3h.1v.9h-.1M90.3 155.6h.1M90.3 155.9h.1M90.4 155.6h.1M90.4 155.9h.1M90.5 154.7v2.1v-1v.9l-.1-.2zM90.5 154.7v-.1h.2l-.1 1.2M90.5 155.6h.2M90.5 155.9h.2M90.6 155.8l.1 1.1-.2-.1"/>
<path d="M90.6 155.8l.1 1.1M90.7 154.6l-.1 1.2M90.7 155.3v.9"/>
</g>
<g fill="#0f0" stroke="#0f0" stroke-width=".15">
<path d="M90.7 154.6v.7zM90.7 154.6v.7z"/>
<path d="M90.7 155.3l-.1 .1zM90.7 155.3l-.1 .1z"/>
<path d="M90.6 155.4v.4zM90.6 155.4v.4z"/>
<path d="M90.6 155.8v.3zM90.6 155.8v.3z"/>
<path d="M90.6 156.1l.1 .1zM90.6 156.1l.1 .1z"/>
<path d="M90.7 156.2v.7zM90.7 156.2v.7z"/>
</g>
<g fill="none" stroke="#000" stroke-width=".25">
<path d="M.7 24h295.4v162h-295.4zM1.8 25.3h293v159.5h-293zM29.2 38.5h-3.3l-4.2 13M79.3 39.4h.5l4.7 4.5M245.1 25.3v159.5M245.1 31.8h46.9M245.1 36.8h46.9M261.5 31.8v10.2M279.2 31.8v10.2M292 25.3v159.5h-107.9v-9.9M20.8 53.7h.4M20.8 54.1h.4"/>
<path d="M20.8 53.9h.1M21.2 53.2v1.4zM21.2 53.6h-.4v.6h.4M21.2 53.4h-.3v1h.3M21.2 53.4h.1M21.2 53.5h.1M21.2 54.3h.1M21.2 54.4h.1M119.7 56h.4M119.7 51.8h.4M120.3 56h.3M120.3 51.8h.3"/>
<path d="M120.6 55.7l.6 .1h-.5zM120.6 52.1h.5M120.7 53.8h-.1v.2h.1l-.1 .3h.1M120.7 53.5h-.1l.1 .2M120.7 54.3v.3h.1M120.7 56h.3M120.7 51.8h.3M120.7 54v.1M120.7 53.7v.1M120.8 54.3h.1M120.8 53.5h.1M120.8 53.2h-.1v.3l-.1-.1"/>
<path d="M120.8 54.6v.1l.1 .1M120.9 54.6h.1M120.9 53.2h.1M120.9 53l-.1 .1v.1M121 54.8v.3l.1-.1M121 54.8h.1M121 53h.1M121.1 51.9h-.5v.2M121.1 51.9v.2M121.1 55.1l.1 .2 .2-.1M121.1 52.8l-.1-.1v.2M121.2 55h.1"/>
<path d="M121.2 56h.3M121.2 51.8h.3M121.2 52.8h.1M121.4 55.2v.2h.2M121.4 52.6h-.2l-.1 .1M121.6 52.4h-.1l-.1 .2M121.6 55.4v.1l.3-.1 .1 .2 .1-.1M121.6 55.3h.1M121.7 52.5h-.1M121.7 56h.2M121.7 51.8h.2M121.8 52.4l-.2-.1v.1"/>
<path d="M121.9 55.6h.1M121.9 55.4h.1M121.9 52.4h.1M121.9 52.2a1.76 1.76 0 0 1 2.2 1.7 1.76 1.76 0 0 1-2.2 1.7M121.9 52.2a1.71 1.71 0 0 1 2.1 1.7 1.71 1.71 0 0 1-2.1 1.7M121.9 53.8h.1l-.1 .2M122 54l.2 .2M122 52.2h.1M122.1 52.3l-.2-.1v.2M122.1 55.6h.1M122.1 56h.3M122.1 51.8h.3"/>
<path d="M122.2 55.5h.1M122.2 52.3v-.1h.1l.1 .1 .2-.1 .1 .2M122.2 55.5v.1h.2v-.1M122.2 55.5v.1l.2-.1M122.2 52.3h.1M122.2 53.6v.1l.2-.1M122.2 54.2v-.1l.2 .1M122.2 53.6l-.2 .2M122.3 52.2h.1M122.4 53.6l.2 .2M122.4 55.6h.1M122.4 52.3h.1"/>
<path d="M122.5 55.5h-.1M122.5 52.2h.1M122.6 53.8h-.1l.1 .2M122.6 56h.3M122.6 51.8h.3M122.6 54l-.2 .2M122.7 55.4l-.2 .2-.1-.1M122.7 55.6h.1M122.7 52.4l.1-.1h.1v.1M122.8 52.2h.1M122.9 55.4v.1h-.1l-.1-.1M122.9 55.5h.1"/>
<path d="M123 52.3h.1M123 52.5v-.1l.2 .2M123 55.3h.1M123 56h.3M123 51.8h.3M123.1 55.4h.1M123.1 52.4h.1M123.2 55.2v.2h-.2M123.2 52.6h.2v.1M123.3 55.3h.1M123.4 55.1l-.1 .2-.1-.1M123.4 52.8h.1"/>
<path d="M123.4 52.8l.2 .1M123.4 52.6h.1M123.5 55.1h.1M123.5 51.9h.5v.2M123.5 55.7h.5v.1M123.5 56h.3M123.5 51.8h.3M123.5 52.1h.4M123.5 55.9h.4M123.5 51.9v.2M123.5 55.7v.1M123.6 55h.1"/>
<path d="M123.6 53l.2 .1v.1M123.6 52.8h.1M123.7 54.6l.1 .1-.2 .1v.1l-.2 .1M123.7 53.2h.2l-.1 .3M123.8 54.8h.1M123.8 53h.1M123.8 54.3l.1 .1-.1 .2M123.8 53.5l.2 .2-.1 .1M123.8 53.5h.1M123.8 54.3h.1M123.9 54.6h.1M123.9 53.2h.1"/>
<path d="M123.9 54v.1M123.9 54l.1 .1-.2 .2M123.9 53.8h.1l-.1 .2M123.9 54.5h.1M123.9 53.4h.1M124 54.3h.1M124 53.6h.1M124 56h.3M124 51.8h.3M124 54h.1M124 53.8h.1M124 54.5h.1l-.1 .3z"/>
<path d="M124.1 53.3l.1 .6-.1 .6M124.2 52.5h.1M124.2 53.6h.1M124.2 54.5h.1M124.2 55.4h.1M124.3 51.8h-4.6v4.2h4.6M124.3 51.8h.1v4.2h-.1M124.3 54.4h.1M124.3 51.8v4.2M124.3 55.5h.1M124.3 55.3h.1M124.3 54.6h.1"/>
<path d="M124.3 53.5h.1M124.3 53.7h.1M124.3 52.6h.1M124.3 52.4h.1M124.4 52.5h.1M124.4 53.6h.1M124.4 54.5h.1M124.4 55.4h.1M132.9 56h17.2M134.5 59v61M245.1 42h46.9M245.1 49.2h46.9"/>
<path d="M245.1 56h46.9M93.3 63.8h11.2M152.7 63.8h11.3M292.9 79.2h1l-1 .6h1M292.9 74.3v.5h1v-.5M292.9 70h1l-1 .6h1M292.9 68.1v.6h1v-.6M292.9 66.3h1l-1 .7h1M292.9 76.1v.6M292.9 78.3l.5 .3M292.9 76.4h1M292.9 75.8h1"/>
<path d="M292.9 75.2h1M293 77a.45 .45 0 0 1 .5-.2 .45 .45 0 0 1 .3 .6 .45 .45 0 0 1-.6 .1 .45 .45 0 0 1-.2-.5zM293 71.1a.5 .5 0 0 1 .5-.2 .5 .5 0 0 1 .4 .5 .47 .47 0 0 1-.6 .2 .47 .47 0 0 1-.3-.5zM293.1 71.9a.33 .33 0 0 0-.2 .4 .33 .33 0 0 0 .4 .2h.2a.32 .32 0 0 0 .4-.2 .32 .32 0 0 0-.3-.4M293.1 69a.33 .33 0 0 0-.2 .4 .33 .33 0 0 0 .4 .3h.2a.32 .32 0 0 0 .4-.3 .32 .32 0 0 0-.3-.4M293.4 74l-.1-.5-.3-.1-.1 .6h1M293.4 67.9l-.1-.6h-.2l-.2 .2v.4h1M293.4 68.4v.3M293.4 74.5v.3M293.4 75.2v.6M293.8 65.9h.1zM293.9 78.6h-.5l-.5 .4"/>
<path d="M293.9 73.4l-.5 .3M293.9 67.3l-.5 .2M83.7 96.5h21.8M91.5 80h13.1M205.5 88.8h11.2M292.9 98.5h1l-1 .6h1M292.9 94.4v.6h1v-.6M292.9 82.4v.6M292.9 96.7v.6M292.9 97h1M292.9 83.6l.5 .4M292.9 82.7h1"/>
<path d="M293 97.7a.44 .44 0 0 1 .5-.2 .44 .44 0 0 1 .3 .5 .44 .44 0 0 1-.6 .2 .44 .44 0 0 1-.2-.5zM293 92.2a.5 .5 0 0 1 .5-.1 .5 .5 0 0 1 .4 .4 .47 .47 0 0 1-.6 .3 .47 .47 0 0 1-.3-.6zM293 90.5a.54 .54 0 0 1 .9 .2v.3h-1zM293 89a.5 .5 0 0 1 .5-.2 .5 .5 0 0 1 .4 .5 .46 .46 0 0 1-.6 .3 .46 .46 0 0 1-.3-.6zM293 85.6a.5 .5 0 0 1 .5-.1 .5 .5 0 0 1 .4 .4 .46 .46 0 0 1-.6 .3 .46 .46 0 0 1-.3-.6zM293 81.6a.5 .5 0 0 1 .5-.1 .5 .5 0 0 1 .4 .4 .47 .47 0 0 1-.6 .3 .47 .47 0 0 1-.3-.6zM293.1 93l-.2 .2 .2 .4 .2-.1 .3-.5a.31 .31 0 0 1 .3 .3 .31 .31 0 0 1-.2 .3M293.1 86.4a.33 .33 0 0 0-.2 .4 .33 .33 0 0 0 .4 .3h.2a.32 .32 0 0 0 .4-.3 .32 .32 0 0 0-.3-.4M293.4 95.5l.1-.2 .2 .1 .2 .1v.4h-1l.1-.5h.3l.1 .5M293.4 88.5l-.1-.5-.2-.1-.2 .2v.4h1M293.4 94.6v.4M293.4 85.2v-.6h-.4l-.1 .6h1"/>
<path d="M293.5 80.2v.4M293.9 91.2v.5h-1M293.9 84h-.5l-.5 .4M293.9 80l-1 .4 1 .4M293.9 87.9l-.5 .3M94.5 105.9l10.1 5.1h-1.2M145.9 110.5h1.2M152.9 110.5h5.8M245.1 114.6h46.9M245.1 102.8h46.9M292.9 115.5v.6h1M292.9 114.1h1l-1 .6h1"/>
<path d="M292.9 111.8l1 .4-1 .4M292.9 109v.5h1v-.5M292.9 106.2h1l-1 .6h1M292.9 101.3v.5h1v-.5M292.9 109.8v.6M292.9 118.6v.6M292.9 118.9h1M292.9 117.8l.5 .4M292.9 113.7h1M292.9 113.4h1M292.9 112.8h1M292.9 110.1h1"/>
<path d="M292.9 107.8h1M292.9 107.2h1M292.9 102.2h1M293 105.4a.5 .5 0 0 1 .5-.2 .5 .5 0 0 1 .4 .4 .46 .46 0 0 1-.6 .3 .46 .46 0 0 1-.3-.5zM293 103.6a.5 .5 0 0 1 .5-.1 .5 .5 0 0 1 .4 .4 .47 .47 0 0 1-.6 .3 .47 .47 0 0 1-.3-.6zM293.1 116.4a.44 .44 0 0 1 .5 0 .44 .44 0 0 1 .2 .5 .43 .43 0 0 1-.6 .2 .43 .43 0 0 1-.1-.7zM293.1 100.4l-.2 .3 .2 .4 .2-.1 .3-.6a.31 .31 0 0 1 .3 .4l-.2 .3M293.1 108.1a.33 .33 0 0 0-.2 .4 .33 .33 0 0 0 .4 .2h.2a.32 .32 0 0 0 .4-.2 .32 .32 0 0 0-.3-.4M293.1 102.5v.1a.41 .41 0 0 0 .2 .6 .41 .41 0 0 0 .5-.6l-.3-.1v.2M293.4 101.5v.3M293.4 107.2v.6M293.4 109.2v.3"/>
<path d="M293.4 112.8v.6M293.4 115.7v.4M293.5 111.2v.4M293.8 100.1h.1zM293.9 118.2h-.5l-.5 .3M293.9 111l-1 .4 1 .3M293.9 104.3v.5h-1M293.9 119.4l-.5 .3M23.8 139.8h-2.5l-2 5.5M73.2 124.6v3.1h18.9M132.9 123h17.2M151.6 138.2h-2.6l-1.9 5.5"/>
<path d="M152.9 128.5h63.7M292 130.9h-46.9h46.9M292.9 135.7v.6h1v-.6M292.9 132.7h1l-1 .6h1M292.9 131.3h1l-1 .7h1M292.9 125.5v.5h1v-.5M292.9 120.3v.5h1v-.5M292.9 127.2v.6M292.9 134.6h1M292.9 132.3h1M292.9 129.5h1M292.9 127.5h1"/>
<path d="M292.9 127h1M292.9 126.4h1M293 136.8a.51 .51 0 0 1 .6-.2 .51 .51 0 0 1 .3 .6h-1zM293 122.3a.5 .5 0 0 1 .5-.2 .5 .5 0 0 1 .4 .4 .47 .47 0 0 1-.6 .3 .47 .47 0 0 1-.3-.5zM293.1 134.9l-.2 .2 .2 .4 .2-.1 .3-.5h.1a.38 .38 0 0 1 0 .6M293.1 128.6l-.2 .2 .2 .4 .2-.1 .3-.5h.1a.38 .38 0 0 1 0 .6M293.1 139.8a.33 .33 0 0 0-.2 .4 .33 .33 0 0 0 .4 .2h.2a.32 .32 0 0 0 .4-.3 .32 .32 0 0 0-.4-.3v.2M293.1 133.6a.41 .41 0 0 0 .2 .7 .41 .41 0 0 0 .5-.6l-.3-.1v.2M293.1 130.4a.38 .38 0 0 0-.1 .5 .38 .38 0 0 0 .5 .1 .34 .34 0 0 0 .4-.3 .34 .34 0 0 0-.4-.3v.2M293.3 138.1l-.1 .1 .4 .2a.3 .3 0 0 1 .3 .3 .3 .3 0 0 1-.3 .3l-.4-.5h-.1l-.2 .1 .2 .2 .3-.2 .5-.4-.2-.1M293.4 123.7l-.1-.5-.3-.1-.1 .6h1M293.4 120l-.1-.5-.2-.1-.2 .2v.4h1"/>
<path d="M293.4 120.5v.3M293.4 125.7v.3M293.4 126.4v.6M293.4 136v.3M293.4 124.6v-.5h-.4l-.1 .5h1M293.4 121.8v-.5l-.4-.1-.1 .6h1M293.9 123.1l-.5 .3M294.8 131.6v53.2h-47M21.7 155.5h.5M21.7 156h.5M21.7 155.8h.2M22.1 155.1h.1v1.3h-.1z"/>
<path d="M22.1 155.5h-.4v.5h.4M22.1 155.3h-.2v.9h.2M22.1 155.2h.1M22.1 155.3h.1M22.1 156.2h.1M22.1 156.3h.1M68.5 145.2h-2.5l-1.9 5.6M149.6 147.6h67M191.8 153.1l1.9 5.6h2.6M222.6 150.4h1.7M222.6 152h1.7M222.7 155.1v3h-3.3"/>
<path d="M222.7 144.1v3.1M245.1 155.2h46.9M245.1 147.2h46.9M245.1 151.5h46.9M245.1 158.9h46.9M292.9 142l1 .2-1 .2 1 .3-1 .2M292.9 140.8h1l-1 .6h1M292.9 148.7h1M292.9 148.4v.7M292.9 148.2h1M292.9 147.6h1M292.9 147.3h1"/>
<path d="M292.9 141.8h1M293 145a.51 .51 0 0 1 .6-.1 .51 .51 0 0 1 .3 .5h-1zM293.1 146.3l-.2 .2 .2 .4 .2-.1 .3-.5a.31 .31 0 0 1 .3 .3 .31 .31 0 0 1-.2 .3M293.4 144.5l-.1-.5h-.3l-.1 .5h1M293.4 147.6v.6M293.5 143.2v.4M293.9 143l-1 .4 1 .3M293.9 143.9l-.5 .3M45.5 175.5v2.4h-8.5M125.8 178l-1.7 4.3h-18.2M184.1 179h61M201.7 173.3v11.5"/>
<path d="M217.9 173.3v11.5M229.2 173.3v11.5M245.1 173.3h-61v9.8M245.1 166.4h46.9M245.1 172h46.9M245.1 176.6h46.9M261.9 162.7v3.7M274.8 162.7v3.7M292 162.7h-46.9h46.9M245.1 180.8h46.9"/>
<circle cx="121.5" cy="53.9" r=".36"/>
<circle cx="121.8" cy="53.9" r=".06"/>
<circle cx="121.9" cy="55.5" r=".02"/>
<circle cx="122" cy="54.7" r=".36"/>
<circle cx="122.1" cy="52.2" r=".02"/>
<circle cx="122.1" cy="53.1" r=".36"/>
<circle cx="122.1" cy="55.6" r=".02"/>
<circle cx="122.3" cy="53.9" r=".66"/>
<circle cx="122.3" cy="52.2" r=".02"/>
<circle cx="122.3" cy="53.4" r=".06"/>
<circle cx="122.3" cy="54.4" r=".06"/>
<circle cx="122.3" cy="53.9" r=".19"/>
<circle cx="122.4" cy="55.6" r=".02"/>
<circle cx="122.5" cy="52.2" r=".02"/>
<circle cx="122.7" cy="55.5" r=".02"/>
<circle cx="122.8" cy="52.2" r=".02"/>
<circle cx="122.8" cy="53.9" r=".06"/>
<circle cx="122.9" cy="54.5" r=".36"/>
<circle cx="122.9" cy="55.5" r=".02"/>
<circle cx="123" cy="52.3" r=".02"/>
<circle cx="123.1" cy="53.5" r=".36"/>
<circle cx="123.1" cy="55.4" r=".02"/>
<circle cx="123.2" cy="52.4" r=".02"/>
<circle cx="123.3" cy="55.3" r=".02"/>
<circle cx="123.5" cy="52.6" r=".02"/>
<circle cx="123.5" cy="55.1" r=".02"/>
<circle cx="123.6" cy="55" r=".02"/>
<circle cx="123.7" cy="52.8" r=".02"/>
<circle cx="123.8" cy="53" r=".02"/>
<circle cx="123.8" cy="54.8" r=".02"/>
<circle cx="123.9" cy="54.6" r=".02"/>
<circle cx="123.9" cy="53.2" r=".02"/>
<circle cx="124" cy="54.4" r=".02"/>
<circle cx="124" cy="53.3" r=".02"/>
<circle cx="124" cy="54.2" r=".02"/>
<circle cx="124" cy="53.6" r=".02"/>
<circle cx="124" cy="54" r=".02"/>
<circle cx="124" cy="53.8" r=".02"/>
</g>
<g fill="none" stroke="#f00" stroke-width=".25">
<path d="M20.7 53.9h.1M20.9 53.9h.1M20.9 53.9h.2M21.1 53.4h.2M21.1 54.4h.2M21.2 53.9h.1M21.2 53.9h.2M21.6 155.8h.1M21.8 155.8h.1M21.9 155.8h.2M22 155.3h.3M22 156.2h.3"/>
<path d="M22.1 155.8h.1M22.2 155.8h.1"/>
</g>
<!-- layer: hatch -->
<path d="M124.4 42.7v80.3M125.8 42.7v80.3M55.7 170.9v.7l.3 .2-.6-.1 .3 .2v.9M56.2 170.9v.7l.3 .2-.6-.1 .3 .2v.9" fill="none" stroke="#808080" stroke-width=".15"/>
<!-- layer: 0 -->
<g fill="#808080" stroke="#808080" stroke-width=".15">
<path d="M90 152v1.6h2.2zM90 152h2.2v1.6z"/>
<path d="M23 152v1.6h67zM23 152h67v1.6z"/>
<path d="M20.8 152v1.6h2.2zM20.8 152h2.2v1.6z"/>
<path d="M20.8 56v67h1.4zM20.8 56h1.4v67z"/>
<path d="M90.9 56v67h1.3zM90.9 56h1.3v67z"/>
<path d="M217.8 47.9v5.6h3.3zM217.8 47.9h3.3v5.6z"/>
<path d="M217.8 53.5v2.5h3.3zM217.8 53.5h3.3v2.5z"/>
<path d="M151.6 53.5v2.5h66.2zM151.6 53.5h66.2v2.5z"/>
<path d="M217.8 56v67h3.3zM217.8 56h3.3v67z"/>
<path d="M148.4 48v75h3.2zM148.4 48h3.2v75z"/>
</g>
<!-- layer: Guides -->
<path d="M124.1 55.9v65.8M124.4 55.9v67.1" fill="none" stroke="#000" stroke-width=".15"/>
<!-- layer: strips -->
<path d="M124.3 55.9l-.2 .4 .2 .4-.2 .4 .2 .4-.2 .3 .2 .4-.2 .4 .2 .4-.2 .4 .2 .3-.1 .3v.3l.1 .2M124.3 60.5l-.2 .4 .2 .4-.2 .4 .2 .4-.2 .3 .2 .4-.2 .4 .2 .4-.2 .4 .2 .4-.1 .2v.3l.1 .2-.2 .4 .2 .4M124.3 65.9l-.2 .4 .2 .4-.1 .2v.3l.1 .2M124.3 67.5l-.2 .4 .2 .4-.2 .4 .2 .4-.2 .3 .2 .4-.2 .4 .2 .4-.1 .2v.3l.1 .2-.2 .4 .2 .4M124.3 72.1l-.2 .4 .2 .4-.2 .4 .2 .4-.2 .3 .2 .4-.2 .4 .2 .4-.1 .2v.3l.1 .3-.2 .3 .2 .4M124.3 76.8l-.2 .4 .2 .4-.1 .2v.3l.1 .2-.2 .4 .2 .5-.1 .2v.3l.1 .2-.2 .4 .2 .4M124.3 91.8l-.1 .2v.3l.1 .2-.2 .5 .2 .4-.1 .2v.3l.1 .3-.2 .4 .2 .4-.1 .2v.3l.1 .3-.2 .4 .2 .4-.1 .2v.3l.1 .3-.2 .4 .2 .4-.1 .3v.2l.1 .3-.2 .4 .2 .4-.1 .3v.3l.1 .2-.2 .4 .2 .4-.1 .3v.3l.1 .2-.2 .4 .2 .4-.1 .3v.3l.1 .2-.2 .4 .2 .5-.2 .3 .2 .4-.1 .3v.2l.1 .3-.2 .4 .2 .3-.2 .5 .2 .4-.2 .4 .2 .3-.2 .4 .2 .4-.2 .4 .2 .4-.2 .4 .2 .3-.1 .3v.3l.1 .2-.2 .4 .2 .4M124.3 80.5l-.1 .2v.4a.3 .3 0 0 1 .1 .2 .3 .3 0 0 1-.1 .3v.3l.1 .3-.2 .4 .2 .3-.2 .5 .2 .4-.2 .4 .2 .3-.2 .5 .2 .4-.2 .4 .2 .4-.2 .4 .2 .4-.2 .4 .2 .4-.2 .4 .2 .4-.2 .4 .2 .4-.2 .4 .2 .4-.2 .4 .2 .4-.2 .4 .2 .4M124.3 118.3l-.2 .4 .2 .3-.2 .4 .2 .4-.2 .4 .2 .4-.1 .2v.3l.1 .2M124.3 112.9l-.2 .4 .2 .4-.2 .4 .2 .3-.2 .4 .2 .4-.2 .4 .2 .4-.2 .3 .2 .4-.1 .3v.2l.1 .3-.2 .4 .2 .3" fill="none" stroke="#000" stroke-width=".15"/>
<!-- layer: bracket -->
<path d="M124.4 51.5v4.4" fill="none" stroke="#000" stroke-width=".15"/>
<g font-size="3">
<text x="6.4" y="91.7" transform="rotate(-90 6.4 91.7)">CH</text>
<text x="118.4" y="91.7" transform="rotate(-90 118.4 91.7)">CH</text>
<text x="49.7" y="131.9">CW+150</text>
<text x="53.9" y="128.6">CW</text>
</g>
<text font-size="2.4" x="247" y="123.6">GEAR OPERATED ROLLING SHUTTER</text>
<g font-size="2.3">
<text x="44.6" y="136.1">INSIDE ELEVATION</text>
<text x="169.4" y="132.6">STRUCTURE FOR SHUTTER</text>
<text x="51.8" y="165.3">PLAN</text>
<text x="179.5" y="163.7">PLAN</text>
</g>
<g font-size="2.2">
<text x="269.1" y="107.3">NIHVA TECHNOLOGY</text>
<text x="272" y="109.5">PVT. LTD.</text>
<text x="284.1" y="109.5">PUNE</text>
</g>
<g font-size="2">
<text x="105.4" y="121.6">FFL</text>
<text x="232.1" y="121.7">FFL</text>
</g>
<g font-size="1.9">
<text x="20.8" y="178.8">75x 3.0 MM THK</text>
<text x="185.8" y="177.7">CLEAR WIDTH</text>
<text x="202.6" y="177.6">CLEAR HEIGHT</text>
<text x="218.6" y="177.5">QUANTITY</text>
<text x="229.8" y="177.5">LOCATION</text>
<text x="25.4" y="181.1">M.S. GUIDE</text>
<text x="190.2" y="181.8">2660</text>
<text x="207.7" y="181.8">2400</text>
<text x="222.9" y="181.6">1</text>
<text x="232.9" y="181.3">TERRACE</text>
</g>
<g font-size="1.8">
<text x="246.1" y="29">DIMENSION :</text>
<text x="246.1" y="34.1">CLEAR WIDTH</text>
<text x="263.4" y="34.1">CLEAR HEIGHT</text>
<text x="281.8" y="34.1">QUANTITY</text>
<text x="247.8" y="39.6">2660 mm</text>
<text x="265.5" y="39.6">2400 mm</text>
<text x="283.2" y="39.6">01 NOS.</text>
<text x="245.9" y="46.7">MATERIAL :</text>
<text x="115.2" y="51.2" transform="rotate(-90 115.2 51.2)">500</text>
<text x="120.6" y="49.1">500</text>
<text x="246.1" y="53">THICKNESS :</text>
<text x="10.1" y="55.6" transform="rotate(-90 10.1 55.6)">500</text>
<text x="246.1" y="117.7">TITLE:</text>
<text x="246.2" y="133.3">CLIENT'S APPROVAL :</text>
<text x="245.7" y="149.9">CLIENT - LUPIN LTD.</text>
<text x="246" y="153.9">PROJECT - LUPIN LTD.</text>
<text x="245.8" y="157.6">SITE LOCATION - SUS ROAD</text>
<text x="245.9" y="161.2">DWG. NO. : NIHVA/16-17/0057</text>
<text x="246" y="164.9">SCALE: NTS</text>
<text x="262.3" y="164.8">WT:</text>
<text x="275.6" y="164.9">SHEET:1 OF 1</text>
<text x="246" y="169.6">DRAWN BY: OMKAR</text>
<text x="271.2" y="169.7">DATE: 22-08-2016</text>
<text x="245.7" y="179.1">If any queries contact : projects@nihva.com</text>
<text x="246.4" y="174.8">CHECK :</text>
<text x="255.9" y="174.9">ANIL</text>
<text x="271.3" y="175">DATE: 22-08-2016</text>
<text x="245.8" y="183.5">NOTE: ALL DIMENSION ARE IN mm</text>
</g>
<g font-size="1.7">
<text x="111" y="154.6">1mm Thick</text>
<text x="111.1" y="156.7">GI Shutter Slat</text>
</g>
<g font-size="1.6">
<text x="132.6" y="97.4" transform="rotate(-90 132.6 97.4)">CLEAR HEIGHT(CH)</text>
<text x="155.4" y="109.8">120</text>
<text x="176.4" y="125.5">CLEAR WIDTH</text>
<text x="179.7" y="127.5">(CW)</text>
<text x="172.3" y="146.9">2780 STRUCTURAL WIDTH</text>
<text x="133.9" y="154.8" transform="rotate(-90 133.9 154.8)">80</text>
<text x="219.2" y="156.6">60</text>
<text x="72.1" y="167.2">75</text>
<text x="133.5" y="172.6" transform="rotate(-90 133.5 172.6)">100 MM</text>
</g>
<g font-size="1.5">
<text x="29.6" y="40.1">BEARING ASSEMBLY</text>
<text x="33.7" y="38.2">MS BRACKET &amp;</text>
<text x="56.4" y="40.5">EXISTING WALL STRUCTURE</text>
<text x="104.6" y="64">120x60x3mm</text>
<text x="104.7" y="65.9">MS TUBE</text>
<text x="164.1" y="64">120x60x3mm</text>
<text x="164.2" y="65.9">MS TUBE</text>
<text x="105.1" y="82.4">MS GUIDE</text>
<text x="105.2" y="80.5">75 x 3.0 MM THK.</text>
<text x="194.6" y="88.9">120x60x3mm</text>
<text x="198.3" y="90.7">MS TUBE</text>
<text x="106.8" y="97">GI SLATS</text>
<text x="105.1" y="112.4">OPERATING</text>
<text x="107.5" y="110.5">MANUAL</text>
<text x="270.3" y="111.8">Email:- info@nihva.com</text>
<text x="270.5" y="114.1">Website:- www.nihva.com</text>
</g>
<g font-size="1.4">
<text x="113.3" y="116.6">INSIDE</text>
<text x="126.9" y="117">OUTSIDE</text>
<text x="92.9" y="126.9">MS BOTTOM WITH ANGLE STIFFNER</text>
<text x="92.9" y="128.6">WITH RUBBER SAFTEY EDGE</text>
<text x="24.2" y="140.3">EXISTING WALL STRUCTURE</text>
<text x="151.9" y="138.7">EXISTING WALL STRUCTURE</text>
<text x="180.3" y="140.9">OUTSIDE</text>
<text x="52.6" y="145.3">OUTSIDE</text>
<text x="67.9" y="144.1">MS STRUCTURE FOR ROLLING</text>
<text x="82.4" y="145.8">SHUTTER</text>
<text x="53.7" y="159.1">INSIDE</text>
<text x="181.5" y="157.5">INSIDE</text>
<text x="195.7" y="159.1">MS STRUCTURE FOR ROLLING</text>
<text x="210.2" y="160.8">SHUTTER</text>
<text x="111.4" y="168.6">MS BOTTOM</text>
<text x="111.4" y="170.3">RAIL PROFILE</text>
<text x="111.4" y="172.2">3MM</text>
<text x="100.2" y="181.9">HEAVY RUBBER GAS KIT</text>
</g>
</svg>
